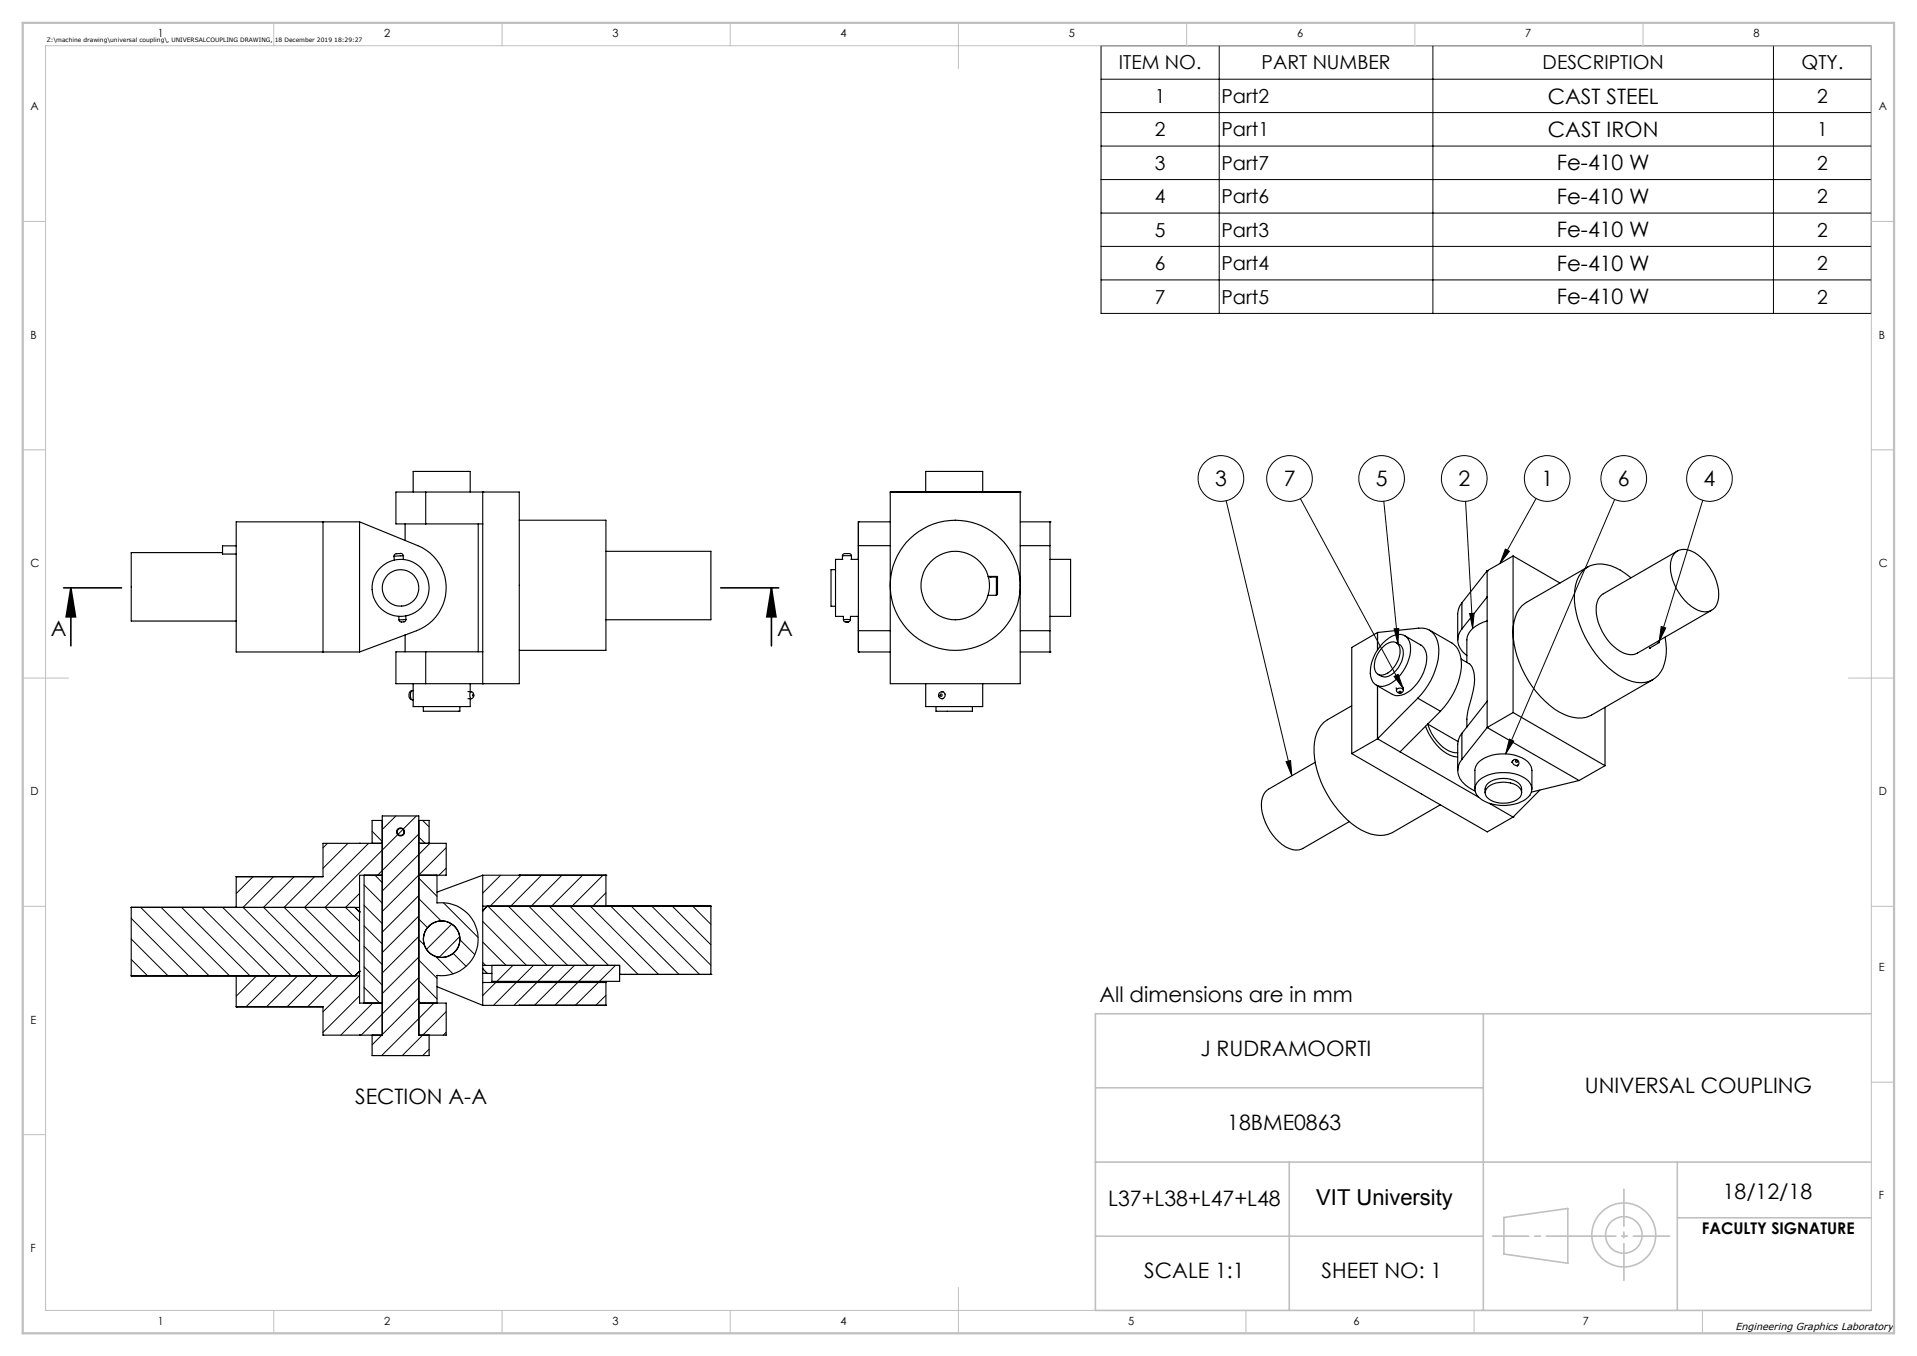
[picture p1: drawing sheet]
<svg xmlns="http://www.w3.org/2000/svg" width="420mm" height="297mm" viewBox="0 0 420 297" stroke-linecap="round" stroke-linejoin="round" font-family="sans-serif">
<path d="M13.9 128.8h12.7M15.5 128.8l1 6.3h-2zM15.5 128.8v12.7M157.9 128.8h12.7M169 128.8l1 6.3h-2zM169 128.8v12.7" fill="none" stroke="#000" stroke-width=".35"/>
<g fill="none" stroke="#000" stroke-width=".22">
<path d="M241.2 10h168.8v58.6h-168.8zM241.2 17.4h168.8M267.1 10v58.6M313.9 10v58.6M388.5 10v58.6M241.2 24.7h168.8M241.2 32h168.8M241.2 39.3h168.8M241.2 46.7h168.8M241.2 54h168.8M241.2 61.3h168.8M268.6 109.7l14.4 60.2"/>
<path d="M284.9 109.2l22.5 41.6M303.2 109.8l3.1 31.2M321.1 109.8l1.6 27.9M336.5 109.2l-7.9 14.2M353.8 109.4l-23.9 55.7M373.1 109.6l-9.6 30.9M305.4 137.7h1.1l-.2 3.3zM322 134.4l1-.1-.3 3.4zM329.8 120.3l.9 .5-2.1 2.6zM364 137.2l.9 .3-1.4 3zM305.4 148.2l.9-.5 1.1 3.1zM83.6 179.7l.1 .1"/>
<path d="M86.7 178.7l-3 3M91.2 178.7l-20 20.1 7.6 7.5M92.6 179.7l1.4 1.4M281.8 166.8l1-.2 .2 3.3zM330.7 161.9l.9 .4-1.7 2.8zM30.8 198.8l15 14.9M35.3 198.8l15 14.9M39.8 198.8l15 14.9M44.3 198.8l15 14.9M48.8 198.8l15 14.9M53.3 198.8l15 14.9M55.5 192l-3.7 3.7"/>
<path d="M59.9 192l-6.7 6.8M62.3 198.8l15 14.9M64.5 192l-6.8 6.8 15 14.9M66.7 198.8l12.1 11.9M68.9 192l-6.7 6.8M71.8 184.7l-1 1M76.2 184.7l-5.4 5.5M78.8 195.7l-3.1 3.1 3.1 3M79.8 198.3l3.9 4M79.8 193.8l3.9 4M80.8 184.7l-14.1 14.1M81.5 182.1l2.2 2.2"/>
<path d="M82.2 191.7l1.5 1.6M91.8 182.7l-9.1 9M91.8 196.1l-8.1 8M91.8 196.8l4.9 4.9M91.8 192.3l3.9 4M91.8 183.3l1.3 1.4M94.2 184.7l-10.5 10.5M95.6 191.7l.1 .1M97.2 197.7l7.5 7.6M97.8 185.7l-14.1 13.9M97.8 190.1l-1.6 1.6M106.9 198.5l13 13"/>
<path d="M109.7 191.7l-3.9 3.9M111.4 198.5l13 13M114.2 191.7l-6.8 6.8M115.9 198.5l12.9 13M118.6 191.7l-6.7 6.8M120.3 198.5l13 13M123.1 191.7l-6.7 6.8M124.8 198.5l15 14.9M127.6 191.7l-6.7 6.8M129.3 198.5l15 14.9M132.1 191.7l-6.8 6.8M132.8 195.5l-2.9 3"/>
<path d="M133.8 198.5l15 14.9M138.3 198.5l15 14.9M142.8 198.5l13 12.9M147.3 198.5l8.5 8.4M151.8 198.5l4 4M28.8 210.1l3.5 3.6M28.8 205.7l8 8M28.8 201.2l12.5 12.5M56.2 213.7l-4.4 4.5M60.7 213.7l-6.8 6.8M65.2 213.7l-6.8 6.8M69.7 213.7l-6.8 6.8"/>
<path d="M74.2 213.7l-6.8 6.8M78.7 213.7l-7.9 7.9M78.8 218.1l-8 8M79.8 216.2l3.4 3.5M79.8 211.8l3.9 4M79.8 207.3l3.9 4M79.8 202.8l3.9 4M81.7 219.7l-7.1 7M91.8 205.1l-8.1 8M91.8 209.6l-8.1 8M91.8 214.1l-12.7 12.6M91.8 218.6l-10.3 10.2"/>
<path d="M91.8 219.3l.4 .4M91.8 214.8l3.9 4M91.8 210.3l3.9 4M91.8 205.8l1.2 1.2M91.8 201.3l1.9 1.9M91.8 200.6l-8.1 8M94.4 202.5l-.8 .8M95.1 219.7l-11.5 11.5M95.5 209.5l3.8 3.8M99 202.4l-5.5 5.5M99.3 208.8l2.8 2.9M100.7 205.1l-4.5 4.6"/>
<path d="M100.8 205.8l3.2 3.3M105.8 210.8l.6 .7M105.8 206.3l5.1 5.2M105.8 201.8l9.6 9.7M107.9 211.5l-.1 .1M108.6 215.2l-2.8 2.8M112.4 211.5l-3.5 3.4M113.1 215.2l-5 5M116.9 211.5l-3.5 3.4M117.6 215.2l-5 5M121.4 211.5l-3.5 3.4M122.1 215.2l-5 5"/>
<path d="M125.8 211.5l-3.5 3.4M126.6 215.2l-5 5M130.4 211.5l-3.6 3.4M131.1 215.2l-5 5M132.8 218l-2.2 2.2M134.8 211.5l-3.5 3.4M94 229.8l-1.4 1.4M97.8 221.6l-9.7 9.6M97.8 226.1l-.7 .6"/>
<circle cx="267.5" cy="104.8" r="5"/>
<circle cx="282.5" cy="104.8" r="5"/>
<circle cx="302.7" cy="104.8" r="5"/>
<circle cx="320.8" cy="104.8" r="5"/>
<circle cx="339" cy="104.8" r="5"/>
<circle cx="355.8" cy="104.8" r="5"/>
<circle cx="374.5" cy="104.8" r="5"/>
</g>
<g fill="none" stroke="#c0c0c0" stroke-width=".35">
<path d="M240 238.3h85M325 222v65M410 222h-170v65h170M240 254.5h170M282.5 254.5v32.5M367.5 254.5v32.5M240 270.8h85M329.5 266.7l14-2v12l-14-2zM367.5 266.7h42.5"/>
<circle cx="355.8" cy="270.5" r="7"/>
<circle cx="355.8" cy="270.5" r="4"/>
</g>
<g fill="none" stroke="#c0c0c0" stroke-width=".22">
<path d="M10 10h400v277h-400zM60 5v5M110 5v5M160 5v5M210 5v10M260 5v5M310 5v5M360 5v5M5 48.5h5M410 48.5h5M5 98.5h5M410 98.5h5"/>
<path d="M5 148.5h10M405 148.5h10M5 198.5h5M410 198.5h5M410 237h5M5 248.5h5M60 287v5M110 287v5M160 287v5M210 282v10M273 287v5M323 287v5"/>
<path d="M373 287v5"/>
</g>
<path d="M327 270.8h38.8" fill="none" stroke="#c0c0c0" stroke-width=".35" stroke-dasharray="15.2 1.3 1.3 1.3" stroke-dashoffset="7.3"/>
<path d="M355.8 260.5v20" fill="none" stroke="#c0c0c0" stroke-width=".35" stroke-dasharray="15.2 1.3 1.3 1.3" stroke-dashoffset="7.1"/>
<path d="M5 5h410v287h-410z" fill="none" stroke="#c0c0c0" stroke-width=".5"/>
<g fill="#000">
<path d="M169 128.8l1 6.3h-2zM15.5 128.8l1 6.3h-2z"/>
<path d="M281.8 166.8l1-.2 .2 3.3zM305.4 148.2l.9-.5 1.1 3.1zM305.4 137.7h1.1l-.2 3.3zM322 134.4l1-.1-.3 3.4zM329.8 120.3l.9 .5-2.1 2.6zM330.7 161.9l.9 .4-1.7 2.8zM364 137.2l.9 .3-1.4 3z"/>
</g>
<g fill="none" stroke="#000" stroke-width=".25">
<path d="M51.8 119.6h-3v1.8h3M70.8 114.3v28.5M78.8 114.3l12.7 5.2a10 10 0 0 1 6.3 9.4 10 10 0 0 1-6.5 9.2l-12.5 4.7M78.8 114.3h-27v28.5h27M78.8 114.3v28.5M88.8 114.8v3.6M90.5 107.8v-4.5h12.5v4.5M93.3 107.8h-6.6v7h6.6M93.3 107.8h20.5v42h-20.5M93.3 107.8v7M93.3 114.8h12.5M104.8 114.8v28"/>
<path d="M105.8 107.8h.1M105.8 107.8v42M113.8 113.9h19v28.5h-19M188.1 114.3h.1M188.1 114.3h7M188.1 114.3v8.2h-1.7M195.1 119.5h-7v18.6h7M195.1 107.8h.1M195.1 107.8v42h28.4v-42M195.1 107.8h28.4M202.8 107.8v-4.5h12.5v4.5M223.5 107.8h.1"/>
<path d="M223.5 114.3h6.5M223.5 119.5h6.5M230 119.5v18.6M230 114.3h.1M230 114.3v5.2M48.8 121h-20v15h23M86.3 121.8l.1 .9M87.4 135v.8M88.3 121.7v-.1a1.24 1.24 0 0 0-1.6-.3l-.3 .2-.1 .3M88.3 121.7l-2 .1M88.3 121.7l.1 .9M88.8 139.1v3.7"/>
<path d="M88.9 134.9v.8M88.9 135.7a.87 .87 0 0 1-1.1 .5l-.4-.4M88.9 135.7l-1.5 .1M132.8 120.8h23v14.9h-23M183.1 124.8h-1v8h1M184.6 121.8a.92 .92 0 0 1 1.3-.6l.5 .2 .1 .4M184.6 121.8h1.9M184.6 121.8v.7M184.6 122.5h-1.5v12.5h1.7v.7M184.8 135.7l.2 .4 .3 .1M184.8 135.7h1.5M185.3 136.2h.5z"/>
<path d="M186.3 135.7l-.2 .4-.3 .1M186.3 135.7v-.7h1.8v7.8M186.5 121.8v.7M216.5 126.3h2v3.9h-.2M216.5 126.4h1.8v4h-1.8M217.1 126.3v.1M223.5 138.1h6.5M230 122.5h4.6v12.5h-4.6M230 138.1v4.7M301.8 138.5l9-.9a3.8 3.8 0 0 1 4.3 3.6 14.9 14.9 0 0 1-4.5 11.7M301.8 138.5h.1M301.8 138.5v3.8"/>
<path d="M301.8 138.5l-5.6 3.3v23.3M307.8 139.2l3.5 2.1a3.3 3.3 0 0 1 1.3 3.3 9.3 9.3 0 0 1-5.5 7.7 2.33 2.33 0 0 1-2.1-.2l-3.5-2M313.2 138l4.9 2.9a6 6 0 0 1 1.9 6.3 16.6 16.6 0 0 1-4.4 8.6M320.3 137.8a3.9 3.9 0 0 0 1.1 5.8M320.3 132a4 4 0 0 0-.9 2.4v5.8M320.3 132v5.8M325.8 136a6.3 6.3 0 0 0-4.3 3.4l-.1 5.7M325.8 125h.1M325.8 125v34.3M325.8 130.7l-5.5 7.1M325.8 125l-5.5 7M331.5 121.8l-5.7 3.2"/>
<path d="M331.5 121.8v34.3M331.5 121.8l10.3 5.9M347.9 124.2l-13.5 7.7a7 7 0 0 0-2.9 6.6 22.3 22.3 0 0 0 10.1 17.4 7.2 7.2 0 0 0 7.1 .7l13.4-7.7M357.3 126.5a10.8 10.8 0 0 0-7.3-3 5.4 5.4 0 0 0-4.8 4.7 18.9 18.9 0 0 0 3.6 13.8 16.1 16.1 0 0 0 9.8 7.5 5.5 5.5 0 0 0 6.3-5.2 12.6 12.6 0 0 0-.1-4.7M366.8 121.3a3.3 3.3 0 0 1 4.5-.3 11.4 11.4 0 0 1 5.2 10.1 3 3 0 0 1-4.5 2.6 11.4 11.4 0 0 1-6-10.4l.4-1.5zM367.5 120.7l-16.2 9.4a3.6 3.6 0 0 0-1.6 3.4 11.4 11.4 0 0 0 6.1 9.6 3.4 3.4 0 0 0 2.9-.1l16.3-9.3M90.3 151.3a1.04 1.04 0 0 0-.7 1 1.04 1.04 0 0 0 .7 .9M90.3 153.2h.1M90.3 151.3a1.43 1.43 0 0 0 0 1.9M90.3 153.2h.2M90.3 151.3h.2M90.5 149.8v5h12.5v-1.8"/>
<path d="M92.7 154.8v1h8.1v-1M93.3 142.8h-6.6v7h6.6M93.3 142.8v7M93.3 142.8h12.5M102.5 153h.7M102.5 151.5h.7M103 149.8v1.7M103.2 151.5a.79 .79 0 0 1 .6 .8 .79 .79 0 0 1-.6 .7M103.2 151.5a1.13 1.13 0 0 0 0 1.5M103.6 152l.2 .3-.1 .2zM105.8 149.8h.1M188.1 142.8h.1"/>
<path d="M188.1 142.8h7M202.8 149.8v5h12.5v-5M205.1 154.8v1h7.9v-1M206.3 151.5a.74 .74 0 0 0-.7 .8 .74 .74 0 0 0 .7 .7M206.3 151.5a.76 .76 0 0 1 .8 .8 .76 .76 0 0 1-.8 .7h.3M206.6 151.5h-.3M223.5 142.8h6.5M230 142.8h.1M296.2 154.6l-5.4 3.1a6.8 6.8 0 0 0-2.9 5.9 22.2 22.2 0 0 0 10.3 18.2 7.1 7.1 0 0 0 6.9 .5l10.5-6M301.8 150.2v11.6M302.7 142a2.97 2.97 0 0 1 3.1-1.3 2.4 2.4 0 0 1 .8 3.1 5.7 5.7 0 0 1-3.6 4 1.62 1.62 0 0 1-1.9-1.8 6.2 6.2 0 0 1 1.6-4zM303 140.8a4.5 4.5 0 0 1 4.6-1.7 3.2 3.2 0 0 1 1.4 3.5 9.3 9.3 0 0 1-5.5 7.6 2.53 2.53 0 0 1-3.3-2.7 9.9 9.9 0 0 1 2.8-6.7z"/>
<path d="M305.9 150.6l.1 .6M305.9 140.8a2.46 2.46 0 0 1 1.4 3.3 5.7 5.7 0 0 1-3.6 4.2 2.36 2.36 0 0 1-1.8-.6M307.4 151.1a.75 .75 0 0 1-.6 .7 .75 .75 0 0 1-.8-.6M307.4 151.1a.82 .82 0 0 0-.7-.4 .82 .82 0 0 0-.7 .5M307.4 150.5v.6M310.6 152.9l-8.8 8.9M310.6 152.9l5 2.9M312.3 159.1a10.6 10.6 0 0 0 6.2 6.6l.9 .1M312.8 158.6l6.6 3.8M312.8 158.6a9.4 9.4 0 0 0 5.4 6.1l1.2 .1M315.6 155.8l-8.9 8.9M320.1 144.4l1.8 1a5 5 0 0 1 1.1 4.5l-.6 2.7a16.4 16.4 0 0 0-1 6.6"/>
<path d="M325.8 159.3h.1M325.8 159.3l20.2 11.7M325.8 159.3l-5.5 7M325.8 153.6l-5.5 7M331.5 156.1l-5.7 3.2M331.5 156.1l20.1 11.6M351.6 154.9v12.8M361.5 141.9h.1M363.1 140.5l.4 .3M363.5 140.8l-2.1 1.2M363.5 140.3v.5M83.7 179.7h-2.2v5"/>
<path d="M91.8 179.7h2.2v5M288.1 167l-10.2 5.9a4.1 4.1 0 0 0-1.5 4.3 11.5 11.5 0 0 0 6 8.6 3.4 3.4 0 0 0 3 0l10.2-5.9M296.2 165.1l29.7 17.1 5.6-3.2M301.8 161.8h.1M301.8 161.8l22.1 12.8M301.8 161.8l-5.6 3.3M320.3 166.3a3.8 3.8 0 0 0 .7 5.6l2.2 1.3M320.3 160.6a4 4 0 0 0-.9 2.4v5.7M320.3 160.6v5.7M323.1 172.8v-4.1a3.2 3.2 0 0 1 2.2-2.7 9.5 9.5 0 0 1 9.4 .8 2.68 2.68 0 0 1 .9 1.9v4.1M324.1 170.9a9.2 9.2 0 0 1 10.6 0 2.54 2.54 0 0 1-.5 4.3 9.2 9.2 0 0 1-10.1-.5 2.37 2.37 0 0 1 0-3.8zM325.4 173.6a2.56 2.56 0 0 1 2.4-2.9 5.4 5.4 0 0 1 5.3 1.2l.2 .5 .1 1.2"/>
<path d="M326.1 172.3a5.7 5.7 0 0 1 7 .5 1.69 1.69 0 0 1-.9 2.5 5.7 5.7 0 0 1-6.5-.8 1.49 1.49 0 0 1 .4-2.2zM326.3 176l.3 .1M326.6 176.1l4.9 2.9M326.6 176v.1M331.4 166.6a.76 .76 0 0 1 1.1-.1 .76 .76 0 0 1 .2 1M331.4 166.6a.79 .79 0 0 0 .3 .9 .79 .79 0 0 0 1 0M331.4 166.6l-.2 .4M331.5 179h.1M332.7 167.5l-.3 .4M337.4 173.1l-5.9 5.9M346 171l-10.5 2.5M351.6 167.7l-5.6 3.3"/>
<path d="M28.8 198.8h50M51.8 192h.1M51.8 198.7h-23v15M51.8 192v6.8M77.8 198.8l1 .9M78.8 199.7h.1M78.8 198.8v.9M78.8 184.7h.1M78.8 199.7v13M79.8 191.7v28M83.7 184.7h-12.9v7.3h-19M83.7 191.7h-4.9v7.1"/>
<path d="M91.8 184.7h6v7h-6M95.7 191.7v6.1a8 8 0 0 1 9.1 7.9 8 8 0 0 1-9.1 7.9v6.1M105.8 199.5h.1M105.8 198.5v1M105.8 191.7v6.8M105.8 199.5v12.7M105.8 198.5h50v14.9M105.8 191.7h27M105.8 191.7l-10.1 3.7M106.8 198.5l-1 1M113.8 191.7h.1M132.8 191.7h.1"/>
<path d="M132.8 191.7v6.8M28.8 213.7h.1M28.8 213.7h50M51.8 213.7v6.8M78.8 212.7h.1M78.8 212.7v1M78.8 213.7v6h4.9M78.8 212.7l-1 1M91.8 219.7h6v7h-6v-48h-8.1v48h-12.9v-6.2h-19M95.7 216.1l10.1 4.1M105.8 212.2l1 1h1M105.8 212.2v1"/>
<path d="M105.8 213.2v7M105.8 211.5h29.9v3.4h-27.9v-3.4M105.8 215.2h27M105.8 213.2h.9M132.8 214.9v5.3h-27M135.7 213.4h20.1M155.8 213.4h.1M51.8 220.5h.1M78.8 226.7h.1M81.5 226.7v4.5h12.5v-4.5M113.8 220.2h.1"/>
<circle cx="87.8" cy="128.8" r="4"/>
<circle cx="87.8" cy="128.8" r="6.2"/>
<circle cx="209.3" cy="128.2" r="7.5"/>
<circle cx="209.3" cy="128.2" r="14.2"/>
<circle cx="206.2" cy="152.3" r=".25"/>
<circle cx="306.7" cy="151.5" r=".22"/>
<circle cx="332.2" cy="166.8" r=".21"/>
<circle cx="87.8" cy="182.2" r=".75"/>
<circle cx="87.8" cy="182.2" r=".87"/>
<circle cx="96.7" cy="205.7" r="4"/>
<circle cx="96.8" cy="205.7" r="4"/>
</g>
<text font-size="4.8" x="288.4" y="264">VIT University</text>
<g font-size="4.7">
<text x="339.1" y="22.7">CAST STEEL</text>
<text x="339.1" y="30">CAST IRON</text>
<text x="341.1" y="37.3">Fe-410 W</text>
<text x="341.1" y="44.7">Fe-410 W</text>
<text x="341.1" y="52">Fe-410 W</text>
<text x="341.1" y="59.3">Fe-410 W</text>
<text x="341.1" y="66.6">Fe-410 W</text>
<text x="266.2" y="106.5">3</text>
<text x="281.2" y="106.5">7</text>
<text x="301.4" y="106.5">5</text>
<text x="319.5" y="106.5">2</text>
<text x="337.7" y="106.5">1</text>
<text x="354.5" y="106.5">6</text>
<text x="373.2" y="106.5">4</text>
<text x="11.1" y="139.3">A</text>
<text x="170.3" y="139.3">A</text>
<text x="240.9" y="219.5">All dimensions are in mm</text>
<text x="263" y="231.4">J RUDRAMOORTI</text>
<text x="347.2" y="239.4">UNIVERSAL COUPLING</text>
<text x="77.8" y="241.7">SECTION A-A</text>
<text x="268.9" y="247.5">18BME0863</text>
<text x="377.4" y="262.5">18/12/18</text>
<text x="242.8" y="264.2">L37+L38+L47+L48</text>
<text x="250.7" y="279.8">SCALE 1:1</text>
<text x="289.5" y="279.8">SHEET NO: 1</text>
</g>
<g font-size="4.2">
<text x="245.1" y="15.2">ITEM NO.</text>
<text x="276.4" y="15.2">PART NUMBER</text>
<text x="338" y="15.2">DESCRIPTION</text>
<text x="394.7" y="15.2">QTY.</text>
<text x="253" y="22.5">1</text>
<text x="267.6" y="22.5">Part2</text>
<text x="398.1" y="22.5">2</text>
<text x="253" y="29.8">2</text>
<text x="267.6" y="29.8">Part1</text>
<text x="398.1" y="29.8">1</text>
<text x="253" y="37.2">3</text>
<text x="267.6" y="37.2">Part7</text>
<text x="398.1" y="37.2">2</text>
<text x="253" y="44.5">4</text>
<text x="267.6" y="44.5">Part6</text>
<text x="398.1" y="44.5">2</text>
<text x="253" y="51.8">5</text>
<text x="267.6" y="51.8">Part3</text>
<text x="398.1" y="51.8">2</text>
<text x="253" y="59.2">6</text>
<text x="267.6" y="59.2">Part4</text>
<text x="398.1" y="59.1">2</text>
<text x="253" y="66.5">7</text>
<text x="267.6" y="66.5">Part5</text>
<text x="398.1" y="66.5">2</text>
</g>
<text font-size="3.5" x="372.9" y="270.3">FACULTY SIGNATURE</text>
<g font-size="2.5">
<text x="34.6" y="8.2">1</text>
<text x="84.2" y="8.2">2</text>
<text x="134.2" y="8.2">3</text>
<text x="184.2" y="8.2">4</text>
<text x="234.2" y="8.2">5</text>
<text x="284.2" y="8.2">6</text>
<text x="334.2" y="8.2">7</text>
<text x="384.2" y="8.2">8</text>
<text x="6.7" y="24.2">A</text>
<text x="411.7" y="24.2">A</text>
<text x="6.7" y="74.2">B</text>
<text x="411.7" y="74.2">B</text>
<text x="6.7" y="124.2">C</text>
<text x="411.7" y="124.2">C</text>
<text x="6.7" y="174.2">D</text>
<text x="411.7" y="174.2">D</text>
<text x="411.7" y="212.7">E</text>
<text x="6.7" y="224.2">E</text>
<text x="411.7" y="262.7">F</text>
<text x="6.7" y="274.2">F</text>
<text x="34.6" y="290.2">1</text>
<text x="84.2" y="290.2">2</text>
<text x="134.2" y="290.2">3</text>
<text x="184.2" y="290.2">4</text>
<text x="247.2" y="290.2">5</text>
<text x="296.5" y="290.2">6</text>
<text x="346.8" y="290.2">7</text>
</g>
<text font-size="2.2" x="380.2" y="291.4">Engineering Graphics Laboratory</text>
<text font-size="1.3" x="10.2" y="9.3">Z:\machine drawing\universal coupling\, UNIVERSALCOUPLING DRAWING, 18 December 2019 18:29:27</text>
</svg>
